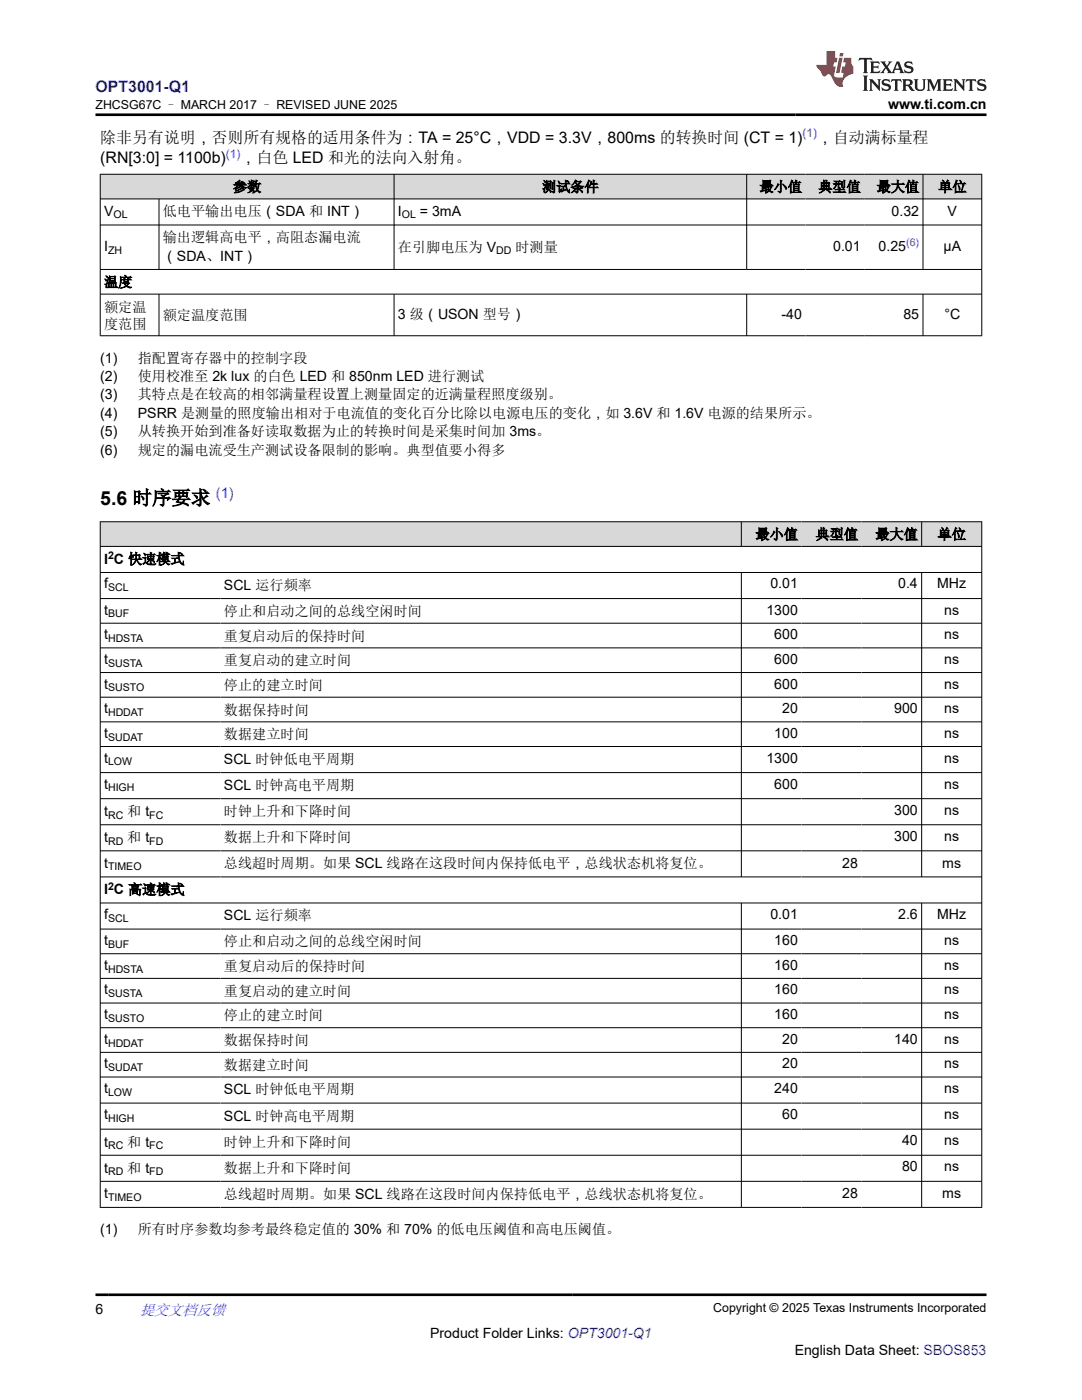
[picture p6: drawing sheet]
<svg xmlns="http://www.w3.org/2000/svg" width="216mm" height="279mm" viewBox="0 0 216 279" stroke-linecap="round" stroke-linejoin="round" font-family="sans-serif">
<g fill="#d8d8d8">
<path d="M20 34.8h175.9v4.9h-175.9z" fill-rule="evenodd"/>
<path d="M20.1 34.8h58.5v4.8h-58.5z" fill-rule="evenodd"/>
<path d="M78.7 34.8h70.2v4.8h-70.2z" fill-rule="evenodd"/>
<path d="M149.1 34.8h11.6v4.8h-11.6z" fill-rule="evenodd"/>
<path d="M160.7 34.8h11.7v4.8h-11.7z" fill-rule="evenodd"/>
<path d="M172.4 34.8h11.7v4.8h-11.7z" fill-rule="evenodd"/>
<path d="M184.2 34.8h11.6v4.8h-11.6z" fill-rule="evenodd"/>
</g>
<g fill="none" stroke="#000" stroke-width=".2">
<path d="M19.9 34.8h176.1M19.9 39.7h176.1M20 34.7v32.4M31.7 39.7v14.1M78.6 34.7v19.1M149 34.7v19.1M184.2 34.7v19.1M195.9 34.7v32.4M19.9 44.9h176.1M19.9 53.8h176.1M19.9 58.7h176.1M31.7 58.7v8.4"/>
<path d="M78.6 58.7v8.4M149 58.7v8.4M184.2 58.7v8.4M19.9 67h176.1"/>
</g>
<g fill="#d8d8d8">
<path d="M20 104.1h175.9v4.9h-175.9z" fill-rule="evenodd"/>
<path d="M20.1 104.2h127.8v4.8h-127.8z" fill-rule="evenodd"/>
<path d="M148 104.2h11.9v4.8h-11.9z" fill-rule="evenodd"/>
<path d="M159.9 104.2h12v4.8h-12z" fill-rule="evenodd"/>
<path d="M171.9 104.2h11.9v4.8h-11.9z" fill-rule="evenodd"/>
<path d="M184 104.2h11.8v4.8h-11.8z" fill-rule="evenodd"/>
</g>
<g fill="none" stroke="#000" stroke-width=".2">
<path d="M19.9 104.1h176.1M19.9 109h176.1M19.9 114.3h176.1M19.9 119.5h176.1M20 104.1v136.9M147.9 104.1v5M147.9 114.3v60.8M183.9 104.1v5M183.9 114.3v60.8M195.9 104.1v136.9M19.9 124.4h176.1M19.9 129.3h176.1"/>
<path d="M19.9 134.2h176.1M19.9 139.1h176.1M19.9 144.1h176.1M19.9 149h176.1M19.9 154.2h176.1M19.9 159.4h176.1M19.9 164.6h176.1M19.9 169.8h176.1M19.9 175h176.1M19.9 180.2h176.1M19.9 185.4h176.1M19.9 190.3h176.1"/>
<path d="M19.9 195.3h176.1M147.9 180.2v60.8M183.9 180.2v60.8M19.9 200.2h176.1M19.9 205.1h176.1M19.9 210h176.1M19.9 214.9h176.1M19.9 220.1h176.1M19.9 225.4h176.1M19.9 230.6h176.1M19.9 235.8h176.1M19.9 241h176.1"/>
</g>
<path d="M171.5 11.6l-.2 .5 .5-.2h.6v.1v2.2l-.2 .4h1l-.2-.4v-2.2v-.1h.5l.6 .2-.2-.5zM173.6 12.3l.2 .4v1.5l-.2 .4h1.9l.1-.6a1.08 1.08 0 0 1-1.3 .2v-.7h.6l.4 .2v-.7l-.4 .2h-.6v-.5l.2-.2a1 1 0 0 1 1 .3l-.1-.5zM175.7 12.3l.9 1.1-1 1.2h.9l-.2-.2 .5-.8 .4 .8-.2 .2h1.6l-.2-.2 .2-.5h.9l.1 .5-.1 .2h.9l-.2-.3-.8-2h-.5l-.9 2.2-.9-1.1 .9-1.1h-.8l.2 .2-.4 .6-.4-.6 .2-.2zM179 12.7l.4 1h-.7zM180.7 12.4a.65 .65 0 0 0-.2 .7 .65 .65 0 0 0 .6 .5l.6 .1 .1 .3a.79 .79 0 0 1-.7 .4 .79 .79 0 0 1-.7-.5l.1 .7 .2-.1a.93 .93 0 0 0 1.1 .1 .93 .93 0 0 0 .4-1 1.46 1.46 0 0 0-1.2-.6l-.1-.3a1.09 1.09 0 0 1 1.2 .2l-.2-.6-.1 .1-.5-.2zM172.2 15.1l.2 .4v2.2l-.2 .4h1l-.2-.4v-2.2l.2-.4zM173.4 15.8l.2 .4v1.5l-.2 .4h.8l-.3-.4 .1-1.3 1.6 1.8v-2l.2-.4h-.7l.1 .2 .1 1.1-1.2-1.3zM176.2 15.9a.65 .65 0 0 0-.2 .8 .65 .65 0 0 0 .6 .4l.6 .2 .1 .2a.79 .79 0 0 1-.7 .4 .79 .79 0 0 1-.7-.5l.1 .7 .2-.1a.93 .93 0 0 0 1.1 .1 .93 .93 0 0 0 .4-.9 1.46 1.46 0 0 0-1.2-.6l-.1-.4a1.09 1.09 0 0 1 1.2 .2l-.1-.6-.2 .1-.5-.1zM177.9 15.8l-.1 .6a.63 .63 0 0 1 .8-.3v1.6l-.3 .4h1l-.2-.4v-1.6a.66 .66 0 0 1 .8 .3l-.1-.6zM180 15.8l.2 .4v1.5l-.2 .4h1l-.2-.2-.1-.7h.5l.1 .2a.79 .79 0 0 0 1.2 .6l-1-.9a.61 .61 0 0 0 .6-.6 .61 .61 0 0 0-.5-.7zM180.8 16.1h.1a.47 .47 0 0 1 .5 .1 .47 .47 0 0 1 .1 .5l-.1 .1-.7 .1zM182.3 15.8l.2 .2a2.27 2.27 0 0 0 .4 2 1.04 1.04 0 0 0 1.7-.7v-1.3l.2-.2h-.8l.2 .4v1.1a.6 .6 0 0 1-.6 .6 .6 .6 0 0 1-.6-.6v-1.1l.3-.4zM184.9 15.8l.2 .4v1.5l-.2 .4h.8l-.3-.4v-1.4l.9 1.9 .9-1.9v1.4l-.3 .4h1l-.2-.4v-1.5l.2-.4h-.8l-.7 1.5-.6-1.5zM188.1 15.8l.2 .4v1.5l-.2 .4h1.9l.1-.6a1.09 1.09 0 0 1-1.3 .2v-.7h.6l.4 .2v-.6l-.4 .2h-.6v-.6l.2-.1a1.01 1.01 0 0 1 1 .3l-.1-.6zM190.2 15.8l.3 .4v1.5l-.3 .4h.8l-.2-.4v-1.3l1.6 1.8v-2l.2-.4h-.7l.2 .2v1.1l-1.2-1.3zM192.8 15.8l-.1 .6a.63 .63 0 0 1 .8-.3v1.6l-.3 .4h1l-.2-.4v-1.6a.66 .66 0 0 1 .8 .3l-.1-.6zM195.2 15.9a.65 .65 0 0 0-.2 .8 .65 .65 0 0 0 .6 .4l.6 .2 .2 .2a.79 .79 0 0 1-.7 .4 .79 .79 0 0 1-.7-.5l.1 .7 .2-.1a.93 .93 0 0 0 1 .1 .93 .93 0 0 0 .5-.9 1.46 1.46 0 0 0-1.3-.6v-.4a1.09 1.09 0 0 1 1.2 .2l-.2-.6-.2 .1-.5-.1z" fill="#231f20"/>
<path d="M164.9 10.2v2.8h-2l.1 .3 .8 1a.95 .95 0 0 0 1 .9 .59 .59 0 0 1 .5-.4 .59 .59 0 0 1 .5 .4l.4 .7a1.59 1.59 0 0 0 2.1 1.4 1.61 1.61 0 0 1 1-2.3l1-.3-.1-1.5a1.59 1.59 0 0 1-.3-1.7h-1.5l-.2 .9h.6l-.2 .9h-.5l-.2 1v.2l.4 .1-.1 .9h-.7a.73 .73 0 0 1-1-.7l.3-1.5h-.5l.1-.9h.5l.2-.9h-.5v-1.3zM167.4 11.5l-.6 3.1h.7l.6-3.1zM167.6 10.6l-.1 .6h.7l.1-.6z" fill="#ed1c24"/>
<path d="M19 22.9h177.8M19 258.4h177.8" fill="none" stroke="#000" stroke-width=".53"/>
<text font-size="3.9" x="20" y="100.7">5.6 时序要求</text>
<text font-size="3.2" fill="#00f" x="19" y="18.3">OPT3001-Q1</text>
<g font-size="3.2">
<text x="20" y="28.4">除非另有说明，否则所有规格的适用条件为：TA = 25°C，VDD = 3.3V，800ms 的转换时间 (CT = 1)</text>
<text x="163" y="28.4">，自动满标量程</text>
<text x="20" y="32.6">(RN[3:0] = 1100b)</text>
<text x="48" y="32.6">，白色 LED 和光的法向入射角。</text>
</g>
<text font-size="3" fill="#00f" x="27.9" y="262.4">提交文档反馈</text>
<text font-size="2.9" fill="#00f" x="43.1" y="99.4">(1)</text>
<g font-size="2.8">
<text x="177.2" y="21.7">www.ti.com.cn</text>
<text x="46.5" y="38.3">参数</text>
<text x="108.2" y="38.3">测试条件</text>
<text x="151.5" y="38.3">最小值</text>
<text x="163.3" y="38.3">典型值</text>
<text x="174.9" y="38.3">最大值</text>
<text x="187.2" y="38.3">单位</text>
<text x="20.8" y="43">V</text>
<text x="32.5" y="43.2">低电平输出电压（SDA 和 INT）</text>
<text x="79.4" y="43">I</text>
<text x="83.8" y="43">= 3mA</text>
<text x="177.9" y="43">0.32</text>
<text x="189.1" y="43">V</text>
<text x="20.8" y="50.1">I</text>
<text x="32.5" y="48.4">输出逻辑高电平，高阻态漏电流</text>
<text x="32.5" y="52">（SDA、INT）</text>
<text x="79.4" y="50.2">在引脚电压为 V</text>
<text x="102.8" y="50.2">时测量</text>
<text x="166.2" y="50.1">0.01</text>
<text x="175.3" y="50.1">0.25</text>
<text x="188.3" y="50.1">µA</text>
<text x="20.8" y="57.3">温度</text>
<text x="20.8" y="62.2">额定温</text>
<text x="20.8" y="65.6">度范围</text>
<text x="32.5" y="63.9">额定温度范围</text>
<text x="79.4" y="63.7">3 级（USON 型号）</text>
<text x="155.9" y="63.6">-40</text>
<text x="180.3" y="63.6">85</text>
<text x="188.5" y="63.6">°C</text>
<text x="20" y="72.4">(1)</text>
<text x="20" y="76">(2)</text>
<text x="27.5" y="72.4">指配置寄存器中的控制字段</text>
<text x="27.5" y="76">使用校准至 2k lux 的白色 LED 和 850nm LED 进行测试</text>
<text x="20" y="79.7">(3)</text>
<text x="20" y="83.4">(4)</text>
<text x="27.5" y="79.7">其特点是在较高的相邻满量程设置上测量固定的近满量程照度级别。</text>
<text x="27.5" y="83.4">PSRR 是测量的照度输出相对于电流值的变化百分比除以电源电压的变化，如 3.6V 和 1.6V 电源的结果所示。</text>
<text x="20" y="87">(5)</text>
<text x="27.5" y="87">从转换开始到准备好读取数据为止的转换时间是采集时间加 3ms。</text>
<text x="20" y="90.7">(6)</text>
<text x="27.5" y="90.7">规定的漏电流受生产测试设备限制的影响。典型值要小得多</text>
<text x="150.7" y="107.6">最小值</text>
<text x="162.7" y="107.6">典型值</text>
<text x="174.7" y="107.6">最大值</text>
<text x="187.1" y="107.6">单位</text>
<text x="20.8" y="112.5">I C 快速模式</text>
<text x="20.8" y="117.4">f</text>
<text x="44.7" y="117.7">SCL 运行频率</text>
<text x="153.7" y="117.4">0.01</text>
<text x="179.2" y="117.4">0.4</text>
<text x="187" y="117.4">MHz</text>
<text x="20.8" y="122.6">t</text>
<text x="44.7" y="122.9">停止和启动之间的总线空闲时间</text>
<text x="152.9" y="122.6">1300</text>
<text x="188.4" y="122.6">ns</text>
<text x="20.8" y="127.6">t</text>
<text x="44.7" y="127.9">重复启动后的保持时间</text>
<text x="154.5" y="127.6">600</text>
<text x="188.4" y="127.6">ns</text>
<text x="20.8" y="132.5">t</text>
<text x="20.8" y="137.4">t</text>
<text x="44.7" y="132.8">重复启动的建立时间</text>
<text x="44.7" y="137.7">停止的建立时间</text>
<text x="154.5" y="132.5">600</text>
<text x="154.5" y="137.4">600</text>
<text x="188.4" y="132.5">ns</text>
<text x="188.4" y="137.4">ns</text>
<text x="20.8" y="142.3">t</text>
<text x="44.7" y="142.6">数据保持时间</text>
<text x="156.1" y="142.3">20</text>
<text x="178.4" y="142.3">900</text>
<text x="188.4" y="142.3">ns</text>
<text x="20.8" y="147.3">t</text>
<text x="44.7" y="147.5">数据建立时间</text>
<text x="154.5" y="147.3">100</text>
<text x="188.4" y="147.3">ns</text>
<text x="20.8" y="152.2">t</text>
<text x="44.7" y="152.5">SCL 时钟低电平周期</text>
<text x="152.9" y="152.2">1300</text>
<text x="188.4" y="152.2">ns</text>
<text x="20.8" y="157.4">t</text>
<text x="44.7" y="157.7">SCL 时钟高电平周期</text>
<text x="154.5" y="157.4">600</text>
<text x="188.4" y="157.4">ns</text>
<text x="20.8" y="162.9">t</text>
<text x="25.4" y="162.9">和 t</text>
<text x="44.7" y="162.9">时钟上升和下降时间</text>
<text x="178.4" y="162.6">300</text>
<text x="178.4" y="167.8">300</text>
<text x="188.4" y="162.6">ns</text>
<text x="188.4" y="167.8">ns</text>
<text x="20.8" y="168.1">t</text>
<text x="20.8" y="173.1">t</text>
<text x="25.4" y="168.1">和 t</text>
<text x="44.7" y="168.1">数据上升和下降时间</text>
<text x="44.7" y="173.3">总线超时周期。如果 SCL 线路在这段时间内保持低电平，总线状态机将复位。</text>
<text x="168.1" y="173.1">28</text>
<text x="188" y="173.1">ms</text>
<text x="20.8" y="178.5">I C 高速模式</text>
<text x="20.8" y="183.4">f</text>
<text x="44.7" y="183.7">SCL 运行频率</text>
<text x="153.7" y="183.4">0.01</text>
<text x="179.2" y="183.4">2.6</text>
<text x="187" y="183.4">MHz</text>
<text x="20.8" y="188.6">t</text>
<text x="44.7" y="188.9">停止和启动之间的总线空闲时间</text>
<text x="154.5" y="188.6">160</text>
<text x="188.4" y="188.6">ns</text>
<text x="20.8" y="193.5">t</text>
<text x="44.7" y="193.8">重复启动后的保持时间</text>
<text x="154.5" y="193.5">160</text>
<text x="188.4" y="193.5">ns</text>
<text x="20.8" y="198.4">t</text>
<text x="20.8" y="203.4">t</text>
<text x="44.7" y="198.7">重复启动的建立时间</text>
<text x="44.7" y="203.7">停止的建立时间</text>
<text x="154.5" y="198.4">160</text>
<text x="154.5" y="203.4">160</text>
<text x="188.4" y="198.4">ns</text>
<text x="188.4" y="203.4">ns</text>
<text x="20.8" y="208.3">t</text>
<text x="44.7" y="208.6">数据保持时间</text>
<text x="156.1" y="208.3">20</text>
<text x="178.4" y="208.3">140</text>
<text x="188.4" y="208.3">ns</text>
<text x="20.8" y="213.2">t</text>
<text x="44.7" y="213.5">数据建立时间</text>
<text x="156.1" y="213.2">20</text>
<text x="188.4" y="213.2">ns</text>
<text x="20.8" y="218.1">t</text>
<text x="44.7" y="218.4">SCL 时钟低电平周期</text>
<text x="154.5" y="218.1">240</text>
<text x="188.4" y="218.1">ns</text>
<text x="20.8" y="223.3">t</text>
<text x="44.7" y="223.6">SCL 时钟高电平周期</text>
<text x="156.1" y="223.3">60</text>
<text x="188.4" y="223.3">ns</text>
<text x="20.8" y="228.8">t</text>
<text x="25.4" y="228.8">和 t</text>
<text x="44.7" y="228.8">时钟上升和下降时间</text>
<text x="180" y="228.5">40</text>
<text x="180" y="233.7">80</text>
<text x="188.4" y="228.5">ns</text>
<text x="188.4" y="233.7">ns</text>
<text x="20.8" y="234">t</text>
<text x="20.8" y="239.1">t</text>
<text x="25.4" y="234">和 t</text>
<text x="44.7" y="234">数据上升和下降时间</text>
<text x="44.7" y="239.2">总线超时周期。如果 SCL 线路在这段时间内保持低电平，总线状态机将复位。</text>
<text x="168.1" y="239.1">28</text>
<text x="188" y="239.1">ms</text>
<text x="20" y="246.3">(1)</text>
<text x="27.5" y="246.3">所有时序参数均参考最终稳定值的 30% 和 70% 的低电压阈值和高电压阈值。</text>
<text x="19" y="262.1">6</text>
<text x="85.8" y="266.9">Product Folder Links: OPT3001-Q1</text>
<text x="158.6" y="270.3">English Data Sheet: SBOS853</text>
</g>
<g font-size="2.5">
<text x="19.1" y="21.8">ZHCSG67C – MARCH 2017 – REVISED JUNE 2025</text>
<text x="142.3" y="261.8">Copyright © 2025 Texas Instruments Incorporated</text>
</g>
<g font-size="2.4" fill="#00f">
<text x="160.1" y="27.4">(1)</text>
<text x="45.1" y="31.5">(1)</text>
</g>
<g font-size="2.1">
<text x="22.6" y="43.6">OL</text>
<text x="80.2" y="43.6">OL</text>
<text x="21.6" y="50.6">ZH</text>
<text x="99" y="50.8">DD</text>
<text x="21.6" y="111.6">2</text>
<text x="21.6" y="118">SCL</text>
<text x="21.6" y="123.2">BUF</text>
<text x="21.6" y="128.1">HDSTA</text>
<text x="21.6" y="133.1">SUSTA</text>
<text x="21.6" y="138">SUSTO</text>
<text x="21.6" y="142.9">HDDAT</text>
<text x="21.6" y="147.8">SUDAT</text>
<text x="21.6" y="152.7">LOW</text>
<text x="21.6" y="157.9">HIGH</text>
<text x="21.6" y="163.4">RC</text>
<text x="29.8" y="163.4">FC</text>
<text x="21.6" y="168.6">RD</text>
<text x="21.6" y="173.7">TIMEO</text>
<text x="29.8" y="168.6">FD</text>
<text x="21.6" y="177.5">2</text>
<text x="21.6" y="184">SCL</text>
<text x="21.6" y="189.2">BUF</text>
<text x="21.6" y="194.1">HDSTA</text>
<text x="21.6" y="199">SUSTA</text>
<text x="21.6" y="203.9">SUSTO</text>
<text x="21.6" y="208.9">HDDAT</text>
<text x="21.6" y="213.8">SUDAT</text>
<text x="21.6" y="218.7">LOW</text>
<text x="21.6" y="223.9">HIGH</text>
<text x="21.6" y="229.4">RC</text>
<text x="29.8" y="229.4">FC</text>
<text x="21.6" y="234.6">RD</text>
<text x="21.6" y="239.7">TIMEO</text>
<text x="29.8" y="234.6">FD</text>
</g>
<text font-size="2.1" fill="#00f" x="180.8" y="49.1">(6)</text>
</svg>
